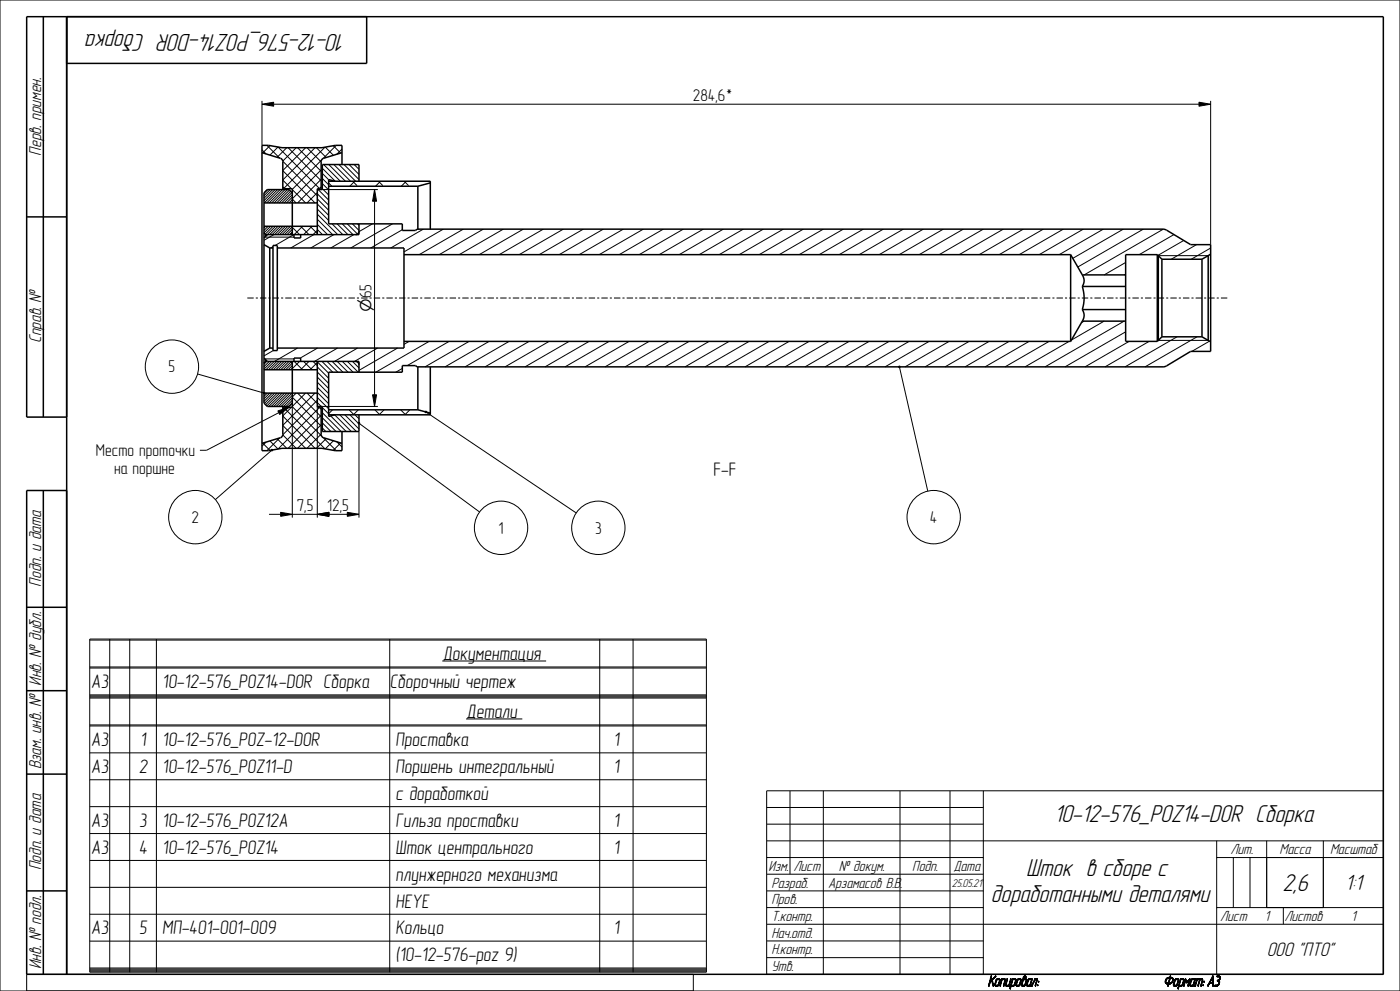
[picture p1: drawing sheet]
<svg xmlns="http://www.w3.org/2000/svg" width="420mm" height="297mm" viewBox="0 0 420 297" stroke-linecap="round" stroke-linejoin="round" font-family="sans-serif">
<g fill="#000">
<path d="M78.6 31.2l3.5-.6v1.2zM359.7 30.6l3.5 .6-3.5 .6zM112.4 56.8l.6 3.5h-1.2zM79 117.7l.4-.1v.4l-.4-.1zM269.6 109.8h.4v.3h-.4zM81.4 134.8l.3-.1v.4l-.3-.1zM83.4 123.1l3.3-1-2.8 2.1zM107.5 126.7h.3v.3h-.3zM111.8 118.3h1.2l-.6 3.5zM127.5 123.3h.4v.4l-.4-.1zM84.2 153.5l3.5 .6-3.5 .6zM95.2 154.1l3.5-.6v1.2z"/>
<path d="M104.2 153.5l3.5 .6-3.5 .6zM349.5 294.1l.3-.1zM349.5 294.2l.3-.1zM349.5 294.4h.3zM349.6 294l.2-.2zM349.6 294.5h.3zM349.6 293.8l.3-.1zM349.6 294.6h.4zM349.7 293.6l.3-.1zM349.7 294.6h.4zM349.8 293.5l.2-.1zM349.5 294.1h.3z"/>
<path d="M349.5 294.2l.3 .1zM349.6 294h.2zM349.6 293.8h.2l-.2 .2zM349.9 293.3h.4zM349.7 293.6l.2 .1-.3 .1zM349.9 294.8h1.3zM349.8 293.5h.2l-.3 .1zM350 293.2h.5zM349.8 293.5l.3-.2zM349.9 293.3h.2l-.3 .2zM349.8 294.7h.5zM350.2 293.1h1.6z"/>
<path d="M350.1 294.9l.9-.1zM349.8 294.7h.7zM350.6 294.9l-.1 .5h-.2zM350.3 295.5l.2-.1zM350.3 295.5h.2zM350.4 293h1.3zM349.9 293.3l.5-.1zM350.2 294.9l.8-.1zM351.1 293.2l-.4 1.5h-.2zM349.8 294.7h.9zM350.5 292.9h1zM350.3 295.4h.2z"/>
<path d="M350.5 293.2l1.3-.1zM350.4 294.9l.6-.1zM350.4 294.9h.2l-.3 .5zM349.8 294.7h1.1zM350.6 293.2l1.2-.1zM350.6 294.9l.4-.1zM350.8 294.9l.2-.1zM351.2 292.6l-.3 .3zM350.5 292.9h.6zM350.5 292.9h.4zM350.9 294.7l.6-.1zM351 292.6h.2z"/>
<path d="M351 292.5h.2zM350.8 293.2l1-.1zM350.8 293.2h.3l-.6 1.5zM350.5 292.9h.8zM350.1 294.9l1-.1zM349.9 294.8h1.2zM351.2 294.6l.5-.1zM351 292.6h.2l-.3 .3zM351.1 293.2l.7-.1zM349.8 294.7h1.6zM349.9 294.8l1.5-.1zM351.3 293.2l.5-.1z"/>
<path d="M351.4 293.2h.5zM351.5 294.4l.3-.1-.4 .2zM351.4 294.5l.4-.2zM350.4 293l1.1-.1zM351 294.6h.5zM351.6 294.3l.3-.1zM351.5 293.2h.4zM351.6 293.3h.4zM350.2 293.1l1.5-.1zM351.7 294.1l.2-.1zM351.3 294.5h.4zM351.7 293.3l.3 .1z"/>
<path d="M351.7 294l.3-.2zM351.8 293.4l.2 .1zM351.8 293.8l.2-.1zM350 293.2l1.8-.1zM351.8 293.6l.2-.1zM351.8 293.7l.2-.1zM351.6 294.3h.2zM351.7 294.1l.2 .1zM351.7 294h.2zM351.8 293.8h.2l-.3 .2zM352.6 293.8l-.4 1.3h-.2zM352 295.2h.3z"/>
<path d="M352 295.3h.4zM351.8 293.6h.2zM351.8 293.7h.2zM352 295.4l1.2-.1zM352.1 295.5l1-.1zM352.2 295.5h.8zM352 295.2l.2-.1zM352 295.1h.2zM352 295.3h.3zM352.3 293.8l.3-.1zM352.3 295.5h.6zM352.3 293.7h.4z"/>
<path d="M352.4 293.6h.3zM352 295.4l.8-.1zM352.5 293.5l1-.1zM352.5 293.5h1.1zM352.3 293.8h.3l-.6 1.3zM352.3 293.7h.3zM352.4 293.6l.3 .1zM352.7 293.4h.8zM352.8 295.5h.1zM352.5 293.6l1.1-.1zM352.4 293.6h.4zM352.8 295.3l.4-.1z"/>
<path d="M352.7 293.4h.6zM352.7 293.4h.2zM352.2 295.5h.7zM353 295.2h.3zM352.1 295.5h.9zM353.1 295.2l.2-.1zM353.6 293.8l-.3 1.3h-.2zM352 295.4h1.1zM352.8 293.6l.8-.1zM353.2 293.6h.4zM352.9 295.3l.3-.1zM352.7 293.4h.7z"/>
<path d="M353.1 295.1h.2zM353.7 295.5l-.2 .8h-.1zM353.4 296.3h.1zM353.3 293.6h.3zM353.4 293.7l.2-.1zM353.4 293.7h.2zM353.4 293.8l.2-.1zM352.6 293.4h.9zM353.4 293.8h.2l-.5 1.3zM353.8 295.3h.6l-.7 .2zM353.8 295.3l-.4 1zM354 293.5h1.2z"/>
<path d="M354.1 293.4h1zM354.1 293.4h.8zM354.2 293.6l-.8 2.7zM354 293.5l.2 .1-.8 2.7zM353.7 295.5h.9zM354.4 295.5h.2zM353.7 295.5l.8-.2zM354.5 295.3l.4-.1zM353.7 295.5l1.1-.2zM354.6 295.2h.3zM354.7 295.2l.2-.1zM355.3 293.8l-.4 1.3h-.2z"/>
<path d="M353.7 295.5l1-.1zM354.2 293.6l1-.1zM354.9 293.6h.4zM354.7 295.2h.2zM354.1 293.4h.9zM354.7 295.1h.2zM355 293.6h.3zM355 293.7l.3-.1zM355 293.7h.3zM355 293.8l.3-.1zM355.7 293.8l-.4 1.6h-.2zM355.1 295.4h.2z"/>
<path d="M355.1 295.5h.2zM355 293.8h.3l-.6 1.3zM355.1 295.4l.2 .1zM355.6 293.4h.1zM355.5 293.5l.2-.1v.4zM355.7 293.4l.4 .8-.4-.4zM355.5 293.5l.2 .3-.6 1.6zM356.1 294.2l.6-.4-.8 .7zM355.9 294.5l.8-.7zM355.7 293.8l.4 .4-.2 .3zM355.9 294.5h.2zM357.1 293.5l-.8 1.9 .4-1.6z"/>
<path d="M357.1 293.5l-.5 1.9h-.3zM356.3 295.5l.3-.1zM356.4 295.5h.1zM356.3 295.5h.2zM356.3 295.4h.3zM356.9 293.4h.1zM357.5 293.8l-.4 1.3h-.2zM356.9 295.2h.3zM356.9 295.3h.4zM356.1 294.2l1-.8zM356.9 293.4h.1l-.9 .8zM356.1 294.2l1-.7z"/>
<path d="M357 295.5l.9-.1zM357.1 295.5l.8-.1zM356.9 295.2l.2-.1zM356.9 295.1h.2zM356.9 295.3h.3zM357.2 293.8l.3-.1zM357.2 295.5h.7zM357.2 293.7h.4zM357.3 293.6h.3zM356.9 295.4l.8-.1zM357.4 293.6l1.2-.1zM357.2 293.8h.3l-.6 1.3z"/>
<path d="M357.2 293.7h.3zM357.5 293.4h1.1zM357.3 293.6l.3 .1zM357.6 293.4h1zM357.7 295.5h.2zM357.3 293.6h.4zM357.4 293.6h.3zM357.7 295.3h.6zM356.9 295.4l1.4-.1zM357.6 293.4h.9zM357.6 293.4h.2zM357.8 295.3l.4-.1z"/>
<path d="M357.8 295.3h.4zM357.1 295.5h.8zM358 295.2h.2zM358.3 293.6l.3-.1-.6 1.6zM358.6 293.5l-.4 1.6h-.2zM356.9 295.4h1.4zM358 295.4h.3zM357 295.5l1-.1zM356.9 295.4h1.1zM358.1 295.4h.2zM358.1 295.5l.2-.1zM358.1 295.5h.2z"/>
<path d="M358 295.2l.2-.1zM358 295.1h.2zM357.9 295.2h.3zM357.7 295.3h.5zM357.7 293.6l.9-.1zM359.2 293.6l-.5 1.8h-.2zM358.5 295.4h.2zM358.5 295.5h.2zM357.4 293.5l1.2-.1zM358.5 295.4l.2 .1zM359 293.5h1.8zM359 293.4h1.7z"/>
<path d="M359 293.4h1.5zM359 293.5l.2 .1-.7 1.8zM360 293.6l-.4 1.8h-.2zM359.4 295.5l.2-.1zM359.4 295.5h.2zM359.4 295.5h.1zM359.4 295.4h.2zM359.2 293.6l1.6-.1zM359.8 293.6l1-.1zM359.8 293.6h.2l-.6 1.8zM360.2 295.5l.2-.1zM360.8 293.8l-.4 1.6h-.2z"/>
<path d="M360.2 295.5h.2zM360.2 295.4h.2zM360 293.6l.8-.1zM360.5 293.6h.3zM359 293.4h1.6zM360.6 293.7h.3zM360.6 293.8l.3-.1zM360.6 293.8h.2l-.6 1.6zM360.8 295.3h.3zM360.9 295.2h.2zM360.9 295.3l.2-.1zM360.9 295.4l.1-.1z"/>
<path d="M360.9 295.4h.1zM360.8 295.3h.2zM360.9 295.3h.2zM361.1 294.2l.2-.1zM361.1 294.2h.2zM361.1 294.3l.2-.1zM361.2 294.1h.1zM361.1 294.3h.2zM362.9 294.7l-.6 .7zM362.3 295.5l.2-.1zM362.3 295.4h.2zM363 294.4h.8l-.9 .3z"/>
<path d="M363 294.4l-.7 1zM363.7 292.6h.3zM363.7 293l-1.4 2.4zM364 292.6l-.2 1.8-.1-1.4zM363.8 292.6l.2-.1zM362.9 294.7l.9-.3v.3zM363.8 295.4h.2zM363.8 295.5h.2zM363.8 292.6h.2zM364 292.6l-1.7 2.8zM363.7 292.6h.3l-1.7 2.8zM363.8 295.4l.2 .1z"/>
<path d="M363.8 294.7l.2 .7h-.2zM364.4 295.4l1.1-.1zM364.3 295.4l1.2-.1zM364.3 295.4h1.1zM364.3 295.5l1.1-.1zM364.4 295.3h.7zM364.4 295.5h.8zM365 295.5h.2zM364.4 295.3h.6zM365.1 292.6h.9zM365.1 292.7h.9zM365.1 292.6h.7z"/>
<path d="M365.1 295.3l.5-.1zM365.1 293.9l.7 .1zM365.2 293.8l.6-.1zM365.2 293.9l.6-.2zM365.2 293.9h.6zM365.1 292.6l.5-.1zM365.2 294h.6zM364.3 295.5h.9zM365.2 293.8h.2zM365.3 295.2l.4-.1zM365.4 293.8l.4-.1zM365.4 294h.4z"/>
<path d="M365.4 295.1l.3-.1zM364.4 295.3h1.1zM365.5 293.7h.4zM365.5 295l.3-.1zM365.5 294.1l.3-.1zM365.6 294.1h.3zM365.9 294.4l-.1 .5h-.2zM365.2 295.3l.4-.1zM365.1 292.6l.7-.1zM365.6 294.1l.3 .1zM365.6 292.7h.4zM365.7 294.2l.2 .1z"/>
<path d="M365.7 294.4h.2zM365.2 293.9h.5zM365.7 294.3h.2zM365.7 294.4l.2-.1zM365.4 295.2l.3-.1zM365.7 293.6h.3zM365.7 292.7h.3zM365.7 292.8h.4zM365.5 295h.2zM365.8 293.5h.2zM365.8 292.8h.3zM365.6 294.9h.2z"/>
<path d="M365.8 293.4h.3zM365.8 293.4l.3-.2zM365.5 293.8l.3-.1zM365.8 292.9l.3-.1zM365.9 292.9h.2zM365.9 293h.2zM365.9 293.1l.2-.1zM365.9 293.2l.2-.1zM365.7 294.4h.2l-.3 .5zM365.6 293.7h.3zM365.8 293.5l.2 .1zM365.8 293.5l.2-.1z"/>
<path d="M365.8 293.4h.2zM365.9 293.2h.2l-.3 .2zM365.9 293l.2-.1zM365.9 293.1h.2z"/>
</g>
<g fill="none" stroke="#000" stroke-width=".3">
<path d="M0 0h420v297h-420zM78.6 31.2l3.5-.6v1.2zM78.6 30.2v13.4M82.1 31.2h277.6M359.7 30.6l3.5 .6-3.5 .6zM363.2 30.2v43.1M78.6 44.9l1.2 1.2M80.1 43.6l3.8 3.8M80.3 56.8l-1.1 1.1M81 46.5l2.4-2.4 12.5 12.4M81 43.6l-2.2 2.2M81 56.8l-1.8 1.9"/>
<path d="M81.8 56.8l-2.6 2.6M82.5 56.8l-3.3 3.4M83.3 56.8l-4 4M84 56.8l-4 4M84.8 56.8l-4 4M84.8 54l2.6 2.6M84.8 51.2l9.7 9.6M85.5 56.8l-4 4M86 44.3l-2.9 2.8M86.2 56.8l-4 4M86.4 44.3l9.9 9.9M86.8 57l-3.8 3.8"/>
<path d="M87.2 57.3l-3.5 3.5M87.6 57.7l-3.1 3.1M87.7 58.3l-2.5 2.5M87.7 59.1l-1.7 1.7M87.7 59.8l-1 1M87.7 59.7l1.1 1.1M87.7 56.8l4 4M88.9 44.3l-4.1 4 10.4 10.4M89.3 44.3l7 7M91.7 44.3l-6.9 6.8M92.1 44.3l4.2 4.2M94.5 44.3l-9.7 9.6"/>
<path d="M94.9 44.3l3 2.9M95.2 57.7l-3.1 3.1M95.2 59.6l3.4 3.4M95.2 58.1l3.4 3.4M95.4 56.8l3.2 3.2M96.3 50.9l-8.6 8.7M96.3 53.7l-7 7.1M96.4 48l-8.7 8.7M96.7 56.5l1.9 1.9M96.7 55l1.9 1.9M96.7 53.5l1.9 1.9M96.7 52l1.9 1.9"/>
<path d="M96.7 50.4l3.9 3.9M96.7 56.8h16.7M97.1 49.3l5 5M97.5 44.1l-12.3 12.3M97.6 44.1l2.4 2.4M98.6 49.3l5 5M98.7 54.3l-.1 .1M100 43.7l2.2 2.2M100.2 49.3l5 5M100.9 43.6l-4 3.9M101.7 49.3l5 5M102.6 44.7l-1.6 1.5"/>
<path d="M103.2 49.3l4.5 4.5M104.7 49.3l3 3M106.3 49.3l1.4 1.4M106.4 54.3l-1.5 1.5M112.4 56.8l.6 3.5h-1.2zM114.2 54.3l-1.5 1.5M121.9 54.3l-1.5 1.5M79.4 71.1h8.8M79.7 70.3h.5M79.7 67.8l-.5 .5M80.4 67.8l-1.2 1.3M81.2 67.8l-2 2"/>
<path d="M81.9 73.9l-.7 .4M81.9 67.8l-2.3 2.4M82.2 70.3l-3 1.7M82.7 67.8l-2.8 2.8M83.4 67.8l-2.5 2.5M84.2 67.8l-2.5 2.5M84.9 67.8l-2.5 2.5M85.6 67.8l-2.5 2.5M86.4 67.8l-2.5 2.5M87.1 67.8l-2.5 2.5M87.7 60.6l-.3 .2M87.7 68.7l-1.6 1.6"/>
<path d="M87.7 69.5l-.8 .8M87.7 68.1l2.2 2.2M87.9 67.8l-2.5 2.5M88.2 70.3l-5.7 3.3M90.2 67.8l2.5 2.5M90.8 67.8l-2.5 2.5M93 67.8l2.2 2.2M93.6 67.8l-2.5 2.5M94.2 70.3l-7 4M95.2 60.6l-.3 .2M95.2 69l-1.3 1.3M95.2 70.3h.1"/>
<path d="M95.2 68.8l1.5 1.5M95.2 67.2l3.1 3.1M95.2 65.7l4.6 4.6M95.2 64.2l6.1 6.1M95.2 62.7l3.4 3.4M95.2 61.1l3.4 3.4M99.6 67.1l3.2 3.2M100.2 70.3l-7 4M101.1 67.1l3.3 3.2M102.7 67.1l3.2 3.2M104.2 67.1l3.2 3.2M105.7 67.1l2 2"/>
<path d="M106.2 70.3l-7 4M107.2 67.1l.5 .4M111.7 67.1l-4 2.3M112.4 60.3v58M117.7 67.1l-12.5 7.2M120.7 68.9l-9.5 5.4M127 68.7l-9.8 5.6M133 68.7l-11.8 6.8M139 68.7l-13.2 7.6M145 68.7l-13.2 7.6M151 68.7l-13.2 7.6M157 68.7l-13.2 7.6"/>
<path d="M163 68.7l-13.2 7.6M169 68.7l-13.2 7.6M175 68.7l-13.2 7.6M181 68.7l-13.2 7.6M187 68.7l-13.2 7.6M193 68.7l-13.2 7.6M199 68.7l-13.2 7.6M205 68.7l-13.2 7.6M211 68.7l-13.2 7.6M217 68.7l-13.2 7.6M223 68.7l-13.2 7.6M229 68.7l-13.2 7.6"/>
<path d="M235 68.7l-13.2 7.6M241 68.7l-13.2 7.6M247 68.7l-13.2 7.6M253 68.7l-13.2 7.6M259 68.7l-13.2 7.6M265 68.7l-13.2 7.6M271 68.7l-13.2 7.6M277 68.7l-13.2 7.6M283 68.7l-13.2 7.6M289 68.7l-13.2 7.6M295 68.7l-13.2 7.6M301 68.7l-13.2 7.6"/>
<path d="M307 68.7l-13.2 7.6M313 68.7l-13.2 7.6M319 68.7l-13.2 7.6M325 68.7l-13.2 7.6M331 68.7l-13.2 7.6M337 68.7l-15.2 8.7M337.7 78.7l-6.5 3.7M343 68.7l-19.7 11.3M347.5 76.6h15M349 68.7l-23.8 13.7M352.2 70.3l-10.4 6M355.1 72.1l-7.7 4.4"/>
<path d="M359 73.3l-7.6 4.4M363.2 74.3l-5.8 3.4M325.2 96.2l-.8 .5M331.2 96.2l-9.8 5.7M337.2 96.2l-23.7 13.8M337.7 82.1l-.5 .3M337.7 99.5l-18.2 10.5M59.3 112.1l19.7 5.6M79 117.7l.4-.1v.4l-.4-.1zM79.4 107.6h8.8M79.4 117.8l-.2 .3M79.7 108.3h.5"/>
<path d="M80.1 108.2l-.9 1M80.2 117.8l-1 1M80.8 108.3l-1.6 1.6M80.9 117.8l-1.7 1.8M81.5 108.3l-2.3 2.3M81.7 117.8l-2.5 2.5M82 105.1l-2.8 1.6M82.3 108.3l-2.5 2.5M82.4 117.8l-3.1 3.1M83 108.3l-2.5 2.5M83.2 117.8l-3.5 3.5M83.3 104.3l-.1 .1"/>
<path d="M83.7 108.3l-2.5 2.5M83.9 117.8l-3.9 3.9M84.5 108.3l-2.5 2.5M84.6 117.8l-4 4M85.2 108.3l-2.5 2.5M85.4 117.8l-4 4M86 108.3l-2.5 2.5M86.1 117.8l-4 4M86.7 108.3l-2.5 2.5M86.9 117.8l-4 4M87.3 108.4l-2.3 2.4M87.6 117.8l-4 4"/>
<path d="M87.7 119.1l8.6 8.6M87.7 110.6l.2 .2M87.7 108.8l-2 2M87.7 109.6l-1.3 1.2M87.7 110.3l-.5 .5M87.7 118.5l-3.3 3.3M87.7 119.2l-2.6 2.6M87.7 120l-1.9 1.8M88.3 108.3l2.5 2.5M88.8 117.8l-1.1 1.2M89.3 104.3l-7 4M89.3 117.8l7 7.1"/>
<path d="M89.9 108.3l-2.2 2.2M91.1 108.3l2.5 2.5M91.7 117.8l-4 4M92.1 117.8l3.1 3.1M92.7 108.3l-2.5 2.5M93.9 108.3l1.3 1.3M94.5 117.8l-9.7 9.7 6.9 6.9M94.9 117.8l.3 .3M95.2 119.1l3.4 3.4M95.2 117.6l3.4 3.4M95.2 116.1l3.4 3.4M95.2 114.5l3.4 3.4"/>
<path d="M95.2 113l3.4 3.4M95.2 111.5l3.4 3.4M95.2 110l3.4 3.4M95.2 108.4l3.4 3.4M95.2 108.6l-2.2 2.2M95.2 120l-10.4 10.3M95.3 104.3l-5.2 3M96.6 108.3l3.2 3.2M98.1 108.3l3.2 3.2M99.6 108.3l3.3 3.2M101.2 108.3l3.2 3.2M101.3 104.3l-7 4"/>
<path d="M102.7 108.3l3.2 3.2M104.2 108.3l3.2 3.2M105.7 108.3l2 2M107.3 104.3l-7 4M107.3 108.3l.4 .4M111.8 118.3h1.2l-.6 3.5zM113.3 104.3l-7 4M119.3 104.3l-11.6 6.7M120.7 110.4l-1.9 1.1M122.7 102.3l-1.5 .9M128.7 102.3l-15.9 9.2M134.7 102.3l-12.5 7.3"/>
<path d="M140.7 102.3l-13.2 7.7M146.7 102.3l-13.2 7.7M152.7 102.3l-13.2 7.7M158.7 102.3l-13.2 7.7M164.7 102.3l-13.2 7.7M170.7 102.3l-13.2 7.7M176.7 102.3l-13.2 7.7M182.7 102.3l-13.2 7.7M188.7 102.3l-13.2 7.7M194.7 102.3l-13.2 7.7M200.7 102.3l-13.2 7.7M206.7 102.3l-13.2 7.7"/>
<path d="M212.7 102.3l-13.2 7.7M218.7 102.3l-13.2 7.7M224.7 102.3l-13.2 7.7M230.7 102.3l-13.2 7.7M236.7 102.3l-13.2 7.7M242.7 102.3l-13.2 7.7M248.7 102.3l-13.2 7.7M254.7 102.3l-13.2 7.7M260.7 102.3l-13.2 7.7M266.7 102.3l-13.2 7.7M269.6 109.8h.4v.3h-.4zM269.9 110.2l8.4 37"/>
<path d="M272.7 102.3l-13.2 7.7M278.7 102.3l-13.2 7.7M284.7 102.3l-13.2 7.7M290.7 102.3l-13.2 7.7M296.7 102.3l-13.2 7.7M302.7 102.3l-13.2 7.7M308.7 102.3l-13.2 7.7M314.7 102.3l-13.2 7.7M320.7 102.3l-13.2 7.7M338.7 102.3l-13.2 7.7M344.7 102.3l-13.2 7.7M347.5 102h15"/>
<path d="M353.1 100.9l-15.6 9.1M359.1 100.9l-15.6 9.1M362.9 102.2l-5.4 3.1M78.8 132.8l2.2 2.2M79.8 132.5l-1.2 1.2M81.4 134.8l.3-.1v.4l-.3-.1zM81.4 135.1l-16.8 14.6M83.1 131.5l2.9 2.9M83.4 123.1l3.3-1-2.8 2.1zM83.6 123.7l-21.6 11.2h-2M83.9 131.3l-3.8 3.8M84.8 130.3l4.1 4.1"/>
<path d="M84.8 124.7l9.7 9.7M85.2 122.2l12.3 12.3M87.4 122.1l-2.6 2.5M87.7 122.1v33M87.7 121.9l8.7 8.7M87.7 120.7l-1.1 1.1M95.2 122.1v33M95.2 120.6l1.2 1.2M95.9 122.1l-12.5 12.5-2.4-2.5M96.3 124.5l-9.9 9.9M96.3 127.3l-7 7.1M96.3 130.1l-4.2 4.3"/>
<path d="M96.7 128.3l1.1 1M96.7 126.7l2.6 2.6M96.7 125.2l4.1 4.1M96.7 123.7l5.6 5.6M96.7 122.1l1.9 1.9M96.7 121.8h16.7M96.9 131.1l4 4M97.9 131.4l-3 3M99.2 124.7l4.7 4.6M99.8 122.8l-1.2 1.2M100 132.1l-2.4 2.4M100.4 124.3l5 5"/>
<path d="M101 132.4l1.6 1.6M101.9 124.3l5 5M102.2 132.8l-2.2 2.2M103.4 124.3l4.3 4.3M105 124.3l2.7 2.7M106.5 124.3l1.2 1.2M107.5 126.7h.3v.3h-.3zM107.5 122.8l-1.5 1.5M107.7 129.3v25.8M107.9 127l36 26.4M115.2 122.8l-1.5 1.5M123 122.8l-1.5 1.5"/>
<path d="M127.5 123.3h.4v.4l-.4-.1zM128 123.6l44.9 30.1M80.7 154.1h3.5M84.2 153.5l3.5 .6-3.5 .6zM87.7 154.1h7.5M95.2 154.1l3.5-.6v1.2zM98.7 154.1h9M104.2 153.5l3.5 .6-3.5 .6zM26.9 191.5h185v99.9h-185zM26.9 191.8h185M26.9 199.9h185M32.9 191.5v99.9"/>
<path d="M38.9 191.5v99.9M46.9 191.5v99.9M116.9 191.5v99.9M132.7 198.1h31.1M179.9 191.5v99.9M189.9 191.5v99.9M26.9 200.2h185M26.9 208.3h185M26.9 208.6h185M26.9 208.9h185M26.9 209.2h185M26.9 217.3h185"/>
<path d="M26.9 217.6h185M139.8 215.5h16.9M26.9 225.6h185M26.9 233.7h185M230 237h185v55h-185zM237 237v25M247 237v55M270 237v55M285 237v55M295 237v55M26.9 241.8h185M26.9 249.8h185"/>
<path d="M26.9 257.9h185M230 242h65M230 247h65M230 252h185M230 257h65M365 257h50M365 252v40M370 257v15M375 257v15M380 252v20M397 252v20M26.9 265.9h185"/>
<path d="M26.9 274h185M230 262h65M230 267h65M230 272h65M230 277h185M365 272h50M385 272v5M8 297v-5h200v5M26.9 282.1h185M26.9 290.1h185M26.9 290.4h185M26.9 290.7h185"/>
<path d="M26.9 291.1h185M230 282h65M230 287h65M349.5 294.1l.3-.1zM349.5 294.1h.3zM349.5 294.2l.3-.1zM349.5 294.2l.3 .1zM349.5 294.4h.3zM349.6 294l.2-.2zM349.6 294h.2zM349.6 294.5h.3zM349.6 293.8l.3-.1z"/>
<path d="M349.6 293.8h.2l-.2 .2zM349.6 294.6h.4zM349.7 293.6l.3-.1zM349.7 293.6l.2 .1-.3 .1zM349.7 294.6h.4zM349.8 293.5l.3-.2zM349.8 293.5l.2-.1zM349.8 293.5h.2l-.3 .1zM349.8 294.7h1.1zM349.8 294.7h.9zM349.8 294.7h.7zM349.8 294.7h.5z"/>
<path d="M349.8 294.7h1.6zM349.9 293.3l.5-.1zM349.9 293.3h.4zM349.9 293.3h.2l-.3 .2zM349.9 294.8l1.5-.1zM349.9 294.8h1.3zM349.9 294.8h1.2zM350 293.2l1.8-.1zM350 293.2h.5zM350.1 294.9l1-.1zM350.1 294.9l.9-.1zM350.2 293.1l1.5-.1z"/>
<path d="M350.2 293.1h1.6zM350.2 294.9l.8-.1zM350.3 295.4h.2zM350.3 295.5l.2-.1zM350.3 295.5h.2zM350.5 295.5h.1M350.4 293l1.1-.1zM350.4 293h1.3zM350.4 295.5h.1M350.4 294.9l.6-.1zM350.4 294.9h.2l-.3 .5zM350.5 292.9h.8z"/>
<path d="M350.5 292.9h.6zM350.5 292.9h.4zM350.5 292.9h1zM350.5 293.2l1.3-.1zM350.6 293.2l1.2-.1zM350.6 294.9l.4-.1zM350.6 294.9l-.1 .5h-.2zM350.8 293.2l1-.1zM350.8 293.2h.3l-.6 1.5zM350.8 294.9l.2-.1zM350.9 294.7l.6-.1zM351 292.6h.2z"/>
<path d="M351 292.6h.2l-.3 .3zM351.1 292.5h.1M351 292.5h.2zM351 294.6h.5zM351.1 293.2l.7-.1zM351.1 293.2l-.4 1.5h-.2zM351.2 294.6l.5-.1zM351.2 292.6l-.3 .3zM351.3 294.5h.4zM351.3 293.2l.5-.1zM351.4 293.2h.5zM351.4 294.5l.4-.2z"/>
<path d="M351.5 294.4l.3-.1-.4 .2zM351.5 293.2h.4zM351.6 294.3l.3-.1zM351.6 294.3h.2zM351.6 293.3h.4zM351.7 294.1l.2-.1zM351.7 294.1l.2 .1zM351.7 293.3l.3 .1zM351.7 294l.3-.2zM351.7 294h.2zM351.8 293.4l.2 .1zM351.8 293.8l.2-.1z"/>
<path d="M351.8 293.8h.2l-.3 .2zM351.8 293.6l.2-.1zM351.8 293.6h.2zM351.8 293.7l.2-.1zM351.8 293.7h.2zM352 295.2l.2-.1zM352 295.1h.2zM352 295.2h.3zM352 295.3h.3zM352 295.3h.4zM352 295.4l1.2-.1zM352 295.4l.8-.1z"/>
<path d="M352 295.4h1.1zM352.1 295.5l1-.1zM352.1 295.5h.9zM352.2 295.5h.8zM352.2 295.5h.7zM352.3 295.5h.6zM352.3 293.8l.3-.1zM352.3 293.8h.3l-.6 1.3zM352.3 293.7h.4zM352.3 293.7h.3zM352.4 293.6h.4zM352.4 293.6h.3z"/>
<path d="M352.4 293.6l.3 .1zM352.5 293.6l1.1-.1zM352.5 293.5l1-.1zM352.5 293.5h1.1zM352.6 293.8l-.4 1.3h-.2zM352.6 293.4h.9zM352.7 293.4h.7zM352.7 293.4h.6zM352.7 293.4h.2zM352.7 293.4h.8zM352.8 295.5h.1zM352.8 293.6l.8-.1z"/>
<path d="M352.8 295.3l.4-.1zM352.9 295.3l.3-.1zM353 295.2h.3zM353.1 295.2l.2-.1zM353.1 295.1h.2zM353.2 293.6h.4zM353.3 293.6h.3zM353.4 296.3h.1zM353.4 293.7l.2-.1zM353.4 293.7h.2zM353.5 296.3h.1M353.4 293.8l.2-.1z"/>
<path d="M353.4 293.8h.2l-.5 1.3zM353.6 293.8l-.3 1.3h-.2zM353.7 295.5h.9zM353.7 295.5l1-.1zM353.7 295.5l1.1-.2zM353.7 295.5l.8-.2zM353.7 295.5l-.2 .8h-.1zM353.8 295.3h.6l-.7 .2zM353.8 295.3l-.4 1zM354 293.5h1.2zM354 293.5l.2 .1-.8 2.7zM354.1 293.4h1z"/>
<path d="M354.1 293.4h.9zM354.1 293.4h.8zM354.2 293.4h.1M354.2 293.6l1-.1zM354.2 293.6l-.8 2.7zM354.4 295.5h.2zM354.5 295.3l.4-.1zM354.6 295.2h.3zM354.7 295.2l.2-.1zM354.7 295.2h.2zM354.7 295.1h.2zM354.9 293.6h.4z"/>
<path d="M355 293.6h.3zM355 293.7l.3-.1zM355 293.7h.3zM355 293.8l.3-.1zM355 293.8h.3l-.6 1.3zM355.1 295.4h.2zM355.1 295.4l.2 .1zM355.1 295.5h.2zM355.2 295.5h.1M355.1 295.5h.1M355.3 293.8l-.4 1.3h-.2zM355.5 293.5l.2-.1v.4z"/>
<path d="M355.5 293.5l.2 .3-.6 1.6zM355.6 293.4h.1zM355.7 293.4h.1M355.6 293.4h.1M355.7 293.8l.4 .4-.2 .3zM355.7 293.8l-.4 1.6h-.2zM355.7 293.4l.4 .8-.4-.4zM355.9 294.5l.8-.7zM355.9 294.5h.2zM356 294.5h.1M356.1 294.5h.1M356.1 294.2l1-.7z"/>
<path d="M356.1 294.2l1-.8zM356.1 294.2l.6-.4-.8 .7zM356.3 295.4h.3zM356.3 295.5l.3-.1zM356.3 295.5h.2zM356.4 295.5h.1zM356.4 295.5h.1M356.9 293.4h.1zM357 293.4h.1M356.9 293.4h.1l-.9 .8zM356.9 295.2l.2-.1zM356.9 295.1h.2z"/>
<path d="M356.9 295.2h.3zM356.9 295.3h.3zM356.9 295.3h.4zM356.9 293.4h.1M356.9 295.4l1.4-.1zM356.9 295.4l.8-.1zM356.9 295.4h1.4zM356.9 295.4h1.1zM357 295.5l1-.1zM357 295.5l.9-.1zM357.1 293.5l-.8 1.9 .4-1.6zM357.1 293.5l-.5 1.9h-.3z"/>
<path d="M357.1 295.5l.8-.1zM357.1 295.5h.8zM357.2 295.5h.7zM357.2 293.8l.3-.1zM357.2 293.8h.3l-.6 1.3zM357.2 293.7h.4zM357.2 293.7h.3zM357.3 293.6h.4zM357.3 293.6h.3zM357.3 293.6l.3 .1zM357.4 293.6h.3zM357.4 293.6l1.2-.1z"/>
<path d="M357.4 293.5l1.2-.1zM357.5 293.8l-.4 1.3h-.2zM357.5 293.4h1.1zM357.6 293.4h1zM357.6 293.4h.9zM357.6 293.4h.2zM357.7 295.5h.2zM357.7 293.6l.9-.1zM357.7 295.3h.5zM357.7 295.3h.6zM357.8 295.3l.4-.1zM357.8 295.3h.4z"/>
<path d="M357.9 295.2h.3zM358 295.2l.2-.1zM358 295.2h.2zM358 295.1h.2zM358 295.4h.3zM358.1 295.4h.2zM358.1 295.5l.2-.1zM358.1 295.5h.2zM358.2 295.5h.1M358.3 293.6l.3-.1-.6 1.6zM358.5 295.4h.2zM358.5 295.4l.2 .1z"/>
<path d="M358.5 295.5h.2zM358.7 295.5h.1M358.6 295.5h.1M358.6 293.5l-.4 1.6h-.2zM359 293.5h1.8zM359 293.5l.2 .1-.7 1.8zM359 293.4h1.7zM359 293.4h1.6zM359 293.4h1.5zM359.1 293.4h.1M359.2 293.6l1.6-.1zM359.2 293.6l-.5 1.8h-.2z"/>
<path d="M359.4 295.4h.2zM359.4 295.5l.2-.1zM359.4 295.5h.2zM359.4 295.5h.1zM359.4 295.5h.1M359.8 293.6l1-.1zM359.8 293.6h.2l-.6 1.8zM360 293.6l.8-.1zM360 293.6l-.4 1.8h-.2zM360.2 295.5l.2-.1zM360.2 295.5h.2zM360.2 295.4h.2z"/>
<path d="M360.3 295.5h.1M360.5 293.6h.3zM360.6 293.7h.3zM360.6 293.8l.3-.1zM360.6 293.8h.2l-.6 1.6zM360.8 293.8l-.4 1.6h-.2zM360.8 295.3h.3zM360.8 295.3h.2zM360.9 295.2h.2zM360.9 295.3l.2-.1zM360.9 295.3h.2zM360.9 295.4l.1-.1z"/>
<path d="M360.9 295.4h.1zM360.9 295.4h.1M361 295.2h.1M360.9 295.2h.1M361.1 294.2h.2zM361.1 294.3l.2-.1zM361.1 294.3h.2zM361.1 294.2l.2-.1zM361.3 294.1h.1M361.2 294.1h.1zM361.2 294.3h.1M362.3 295.4h.1"/>
<path d="M362.3 295.4h.2zM362.3 295.5l.2-.1zM362.5 295.5h.1M362.4 295.5h.1M362.9 294.7l.9-.3v.3zM362.9 294.7l-.6 .7zM363 294.4h.8l-.9 .3zM363 294.4l-.7 1zM363.7 292.6h.3zM363.7 293l-1.4 2.4zM363.7 292.6h.3l-1.7 2.8zM363.8 292.6l.2-.1z"/>
<path d="M363.8 292.6h.2zM363.8 295.4h.2zM363.8 294.7l.2 .7h-.2zM363.8 295.4l.2 .1zM363.9 292.5h.1M363.8 292.5h.1M364 292.5h.1M363.8 295.5h.2zM363.9 295.5h.1M363.9 292.6v2.8M364 292.6l-1.7 2.8zM364 292.6l-.2 1.8-.1-1.4z"/>
<path d="M364 292.6l-.2 2.1zM364 292.6v2.8l-.2-.7zM364.3 295.4l1.2-.1zM364.3 295.4h1.1zM364.3 295.5l1.1-.1zM364.3 295.5h.9zM364.4 295.4l1.1-.1zM364.4 295.3h.7zM364.4 295.3h1.1zM364.4 295.5h.8zM364.4 295.3h.6zM365 295.5h.2z"/>
<path d="M365.1 292.6h.9zM365.1 292.7h.9zM365.1 292.6l.7-.1zM365.1 292.6l.5-.1zM365.2 292.5h.1M365.1 292.6h.7zM365.1 295.3l.5-.1zM365.1 293.9l.7 .1zM365.2 293.9l.6-.2zM365.2 293.9h.5zM365.2 293.9h.6zM365.2 294h.6z"/>
<path d="M365.2 293.8h.2zM365.3 293.8h.1M365.2 293.8l.6-.1zM365.2 295.3l.4-.1zM365.3 295.2l.4-.1zM365.4 294h.4zM365.4 295.2l.3-.1zM365.4 293.8l.4-.1zM365.4 295.1l.3-.1zM365.5 293.8l.3-.1zM365.5 294.1l.3-.1zM365.5 293.7h.4z"/>
<path d="M365.5 295l.3-.1zM365.5 295h.2zM365.6 292.7h.4zM365.6 294.1h.3zM365.6 294.9h.2zM365.6 294.1l.3 .1zM365.6 293.7h.3zM365.7 292.7h.3zM365.7 294.2l.2 .1zM365.7 294.4h.2zM365.7 294.4h.2l-.3 .5zM365.7 294.3h.2z"/>
<path d="M365.7 294.4l.2-.1zM365.7 293.6h.3zM365.7 292.8h.4zM365.8 293.5h.2zM365.8 293.5l.2-.1zM365.8 293.5l.2 .1zM365.8 292.8h.3zM365.8 293.4h.3zM365.8 293.4h.2zM365.8 292.9l.3-.1zM365.8 293.4l.3-.2zM365.9 292.9h.2z"/>
<path d="M365.9 293l.2-.1zM365.9 293h.2zM365.9 293.1l.2-.1zM365.9 293.1h.2zM365.9 293.2l.2-.1zM365.9 293.2h.2l-.3 .2zM365.9 294.4l-.1 .5h-.2z"/>
<circle cx="51.6" cy="109.9" r="8"/>
<circle cx="58.6" cy="155" r="8"/>
<circle cx="150.3" cy="158.2" r="8"/>
<circle cx="179.5" cy="158.2" r="8"/>
<circle cx="280.1" cy="155" r="8"/>
</g>
<g fill="none" stroke="#000" stroke-width=".45">
<path d="M13 5v120M20 5v287M110 5v14h-90M78.6 45.8l5.5 1.6 .5 .4 .2 .6v8.4M84.8 56.1l.5 .5M85.3 56.6v.2M85.3 56.6h2.4v13.7M87.7 57.8l-1-1h-6.5l-1 1v63l1 1h6.5l1-1M95.8 56.6h-.6v13.7M95.8 56.6v.2M96.3 56.1l-.5 .5M98.6 54.3h30.5v14.4"/>
<path d="M98.6 55.8h26.8M100.5 54.3l-1.9-.5v13.3h22.1v2h4l.4-.4h223.8l1.1 .3 7.2 4.3h6v32h-6l-8 4.6-224.1 .1-.4-.4h-4v1.9h-22.1v13.3l1.9-.5M102.6 45.8l-5.5 1.6-.6 .4-.2 .6v8.4M102.6 49.3v-5.7h-2l-4 .7h-12l-4-.7h-2v91.5h2l4-.7h12l4 .7h2v-5.8M107.7 54.3v-5h-11v7.5h-1.5M125.4 55.8v12.9M129.1 54.8l-3.7 1M8 65h12M79.2 69.8l.7 .8M79.2 73.3l1.7 1M79.2 67.8h16M79.2 60.8h16"/>
<path d="M79.7 70.3v.5M80.9 74.3v30M80.9 74.3h1M81.9 73.6h1.3v31.5h-1.3zM83.2 74.3h38v30h-38M87.7 69.8l-.5 .5M88.2 70.3v1h2v-1M107.7 69.3a1 1 0 0 1-1 1M107.7 67.1v3.2h-27.5l-1 1M121.2 76.3h200M321.2 76.3v26M321.2 76.3l3.5 6.1"/>
<path d="M347.2 76.3h-9.5v26h9.5M347.2 76.3l1.4 1.4M347.2 76.3v26M347.5 76.6v25.4M348.6 77.7h12M348.6 77.7v23.2M360.6 77.7v23.2M362.5 76.6v25.4M363.2 76.2l-2.6 1.5M324.7 82.4l.5 1.7-.5 1.8M324.7 85.9l.5 3.4-.5 3.5M324.7 92.8l.5 1.7-.5 1.7"/>
<path d="M324.7 96.2h13M324.7 92.8h13M324.7 85.9h13M324.7 82.4h13M324.7 96.2l-3.5 6.1M79.2 107.3l1 1h27.5v3.2M79.2 117.8h16M79.2 110.8h16M79.7 107.8v.5M79.9 108.1l-.7 .7M80.9 104.3l-1.7 1M80.9 104.3h1"/>
<path d="M87.2 108.3l.5 .5M87.7 108.3v13.8h-2.4M88.2 108.3v-1h2v1M95.2 108.3v13.8h.6M106.7 108.3a1 1 0 0 1 1 1M121.2 102.3h200M125.4 110v12.8M129.1 110v14.3h-30.5M348.6 100.9h12M348.6 100.9l-1.4 1.4M360.6 100.9l2.6 1.5M20 125h-12v-120h407v287h-407v-145h12"/>
<path d="M84.8 121.8v8.4l-.2 .6-.5 .4-5.5 1.7M85.3 121.8v.3M85.3 122.1l-.5 .5M95.2 121.8h1.5v7.5h11v-5M95.8 121.8v.3M95.8 122.1l.5 .5M96.3 121.8v8.4l.2 .6 .6 .4 5.5 1.7M98.6 122.8h26.8M125.4 122.8l3.7 1M13 147v145M8 182h12M8 207h12"/>
<path d="M8 232h12M8 267h12"/>
</g>
<path d="M98.6 54.8l1 1M105.8 54.3l1.5 1.5M113.5 54.3l1.5 1.5M121.3 54.3l1.5 1.5M129 54.3l.1 .1M104.7 122.8l1.5 1.5M112.5 122.8l1.5 1.5M120.2 122.8l1.5 1.5M128.9 123.8l.2 .2" fill="none" stroke="#000" stroke-width=".3" stroke-dasharray="1.9 1.9" stroke-linecap="butt"/>
<!-- layer: AXES -->
<g fill="none" stroke="#000" stroke-width=".3">
<path d="M74.2 89.3h1.9M76.7 89.3h.7M78 89.3h1.9M80.5 89.3h.7M81.8 89.3h1.9M84.3 89.3h.6M85.6 89.3h1.9M88.1 89.3h.6M89.4 89.3h1.9M91.9 89.3h.6M93.2 89.3h1.9M95.7 89.3h.6"/>
<path d="M97 89.3h1.9M99.5 89.3h.6M100.7 89.3h2M103.3 89.3h.6M104.5 89.3h2M107.1 89.3h.6M108.3 89.3h2M110.9 89.3h.6M112.1 89.3h1.9M114.7 89.3h.6M115.9 89.3h1.9M118.5 89.3h.6"/>
<path d="M119.7 89.3h1.9M122.3 89.3h.6M123.5 89.3h1.9M126 89.3h.7M127.3 89.3h1.9M129.8 89.3h.7M131.1 89.3h1.9M133.6 89.3h.7M134.9 89.3h1.9M137.4 89.3h.7M138.7 89.3h1.9M141.2 89.3h.6"/>
<path d="M142.5 89.3h1.9M145 89.3h.6M146.3 89.3h1.9M148.8 89.3h.6M150.1 89.3h1.9M152.6 89.3h.6M153.9 89.3h1.9M156.4 89.3h.6M157.6 89.3h2M160.2 89.3h.6M161.4 89.3h2M164 89.3h.6"/>
<path d="M165.2 89.3h2M167.8 89.3h.6M169 89.3h1.9M171.6 89.3h.6M172.8 89.3h1.9M175.4 89.3h.6M176.6 89.3h1.9M179.2 89.3h.6M180.4 89.3h1.9M182.9 89.3h.7M184.2 89.3h1.9M186.7 89.3h.7"/>
<path d="M188 89.3h1.9M190.5 89.3h.7M191.8 89.3h1.9M194.3 89.3h.7M195.6 89.3h1.9M198.1 89.3h.6M199.4 89.3h1.9M201.9 89.3h.6M203.2 89.3h1.9M205.7 89.3h.6M207 89.3h1.9M209.5 89.3h.6"/>
<path d="M210.7 89.3h2M213.3 89.3h.6M214.5 89.3h2M217.1 89.3h.6M218.3 89.3h2M220.9 89.3h.6M222.1 89.3h1.9M224.7 89.3h.6M225.9 89.3h1.9M228.5 89.3h.6M229.7 89.3h1.9M232.3 89.3h.6"/>
<path d="M233.5 89.3h1.9M236.1 89.3h.6M237.3 89.3h1.9M239.8 89.3h.7M241.1 89.3h1.9M243.6 89.3h.7M244.9 89.3h1.9M247.4 89.3h.7M248.7 89.3h1.9M251.2 89.3h.7M252.5 89.3h1.9M255 89.3h.6"/>
<path d="M256.3 89.3h1.9M258.8 89.3h.6M260.1 89.3h1.9M262.6 89.3h.6M263.9 89.3h1.9M266.4 89.3h.6M267.6 89.3h2M270.2 89.3h.6M271.4 89.3h2M274 89.3h.6M275.2 89.3h2M277.8 89.3h.6"/>
<path d="M279 89.3h1.9M281.6 89.3h.6M282.8 89.3h1.9M285.4 89.3h.6M286.6 89.3h1.9M289.2 89.3h.6M290.4 89.3h1.9M293 89.3h.6M294.2 89.3h1.9M296.7 89.3h.7M298 89.3h1.9M300.5 89.3h.7"/>
<path d="M301.8 89.3h1.9M304.3 89.3h.7M305.6 89.3h1.9M308.1 89.3h.6M309.4 89.3h1.9M311.9 89.3h.6M313.2 89.3h1.9M315.7 89.3h.6M317 89.3h1.9M319.5 89.3h.6M320.8 89.3h1.9M323.3 89.3h.6"/>
<path d="M324.5 89.3h2M327.1 89.3h.6M328.3 89.3h2M330.9 89.3h.6M332.1 89.3h2M334.7 89.3h.6M335.9 89.3h1.9M338.5 89.3h.6M339.7 89.3h1.9M342.3 89.3h.6M343.5 89.3h1.9M346.1 89.3h.6"/>
<path d="M347.3 89.3h1.9M349.9 89.3h.6M351.1 89.3h1.9M353.6 89.3h.7M354.9 89.3h1.9M357.4 89.3h.7M358.7 89.3h1.9M361.2 89.3h.7M362.5 89.3h1.9M365 89.3h.6M366.3 89.3h1.9"/>
</g>
<g font-size="7.6">
<text x="103.8" y="10.1" transform="rotate(-180 103.8 10.1)">10-12-576_POZ14-DOR Сборка</text>
<text x="316.2" y="246.4">10-12-576_POZ14-DOR Сборка</text>
<text x="307.8" y="262.6">Шток в сборе с</text>
<text x="384.8" y="267.1">2,6</text>
<text x="297.3" y="270.3">доработанными деталями</text>
</g>
<text font-size="6.8" x="403.6" y="266.8">1:1</text>
<text font-size="6.1" x="380" y="286.6">ООО &quot;ПТО&quot;</text>
<g font-size="5.9">
<text x="214" y="142.6">F-F</text>
<text x="132.8" y="197.9">Документация</text>
<text x="27.3" y="206.2">А3</text>
<text x="48.7" y="206.2">10-12-576_POZ14-DOR Сборка</text>
<text x="117" y="206.2">Сборочный чертеж</text>
<text x="140" y="215.2">Детали</text>
<text x="27.3" y="223.6">А3</text>
<text x="42.1" y="223.6">1</text>
<text x="48.7" y="223.6">10-12-576_POZ-12-DOR</text>
<text x="118.7" y="223.6">Проставка</text>
<text x="184.1" y="223.6">1</text>
<text x="27.3" y="231.7">А3</text>
<text x="41.6" y="231.7">2</text>
<text x="48.7" y="231.7">10-12-576_POZ11-D</text>
<text x="118.7" y="231.7">Поршень интегральный</text>
<text x="184.1" y="231.7">1</text>
<text x="118.7" y="239.7">с доработкой</text>
<text x="27.3" y="247.8">А3</text>
<text x="41.8" y="247.8">3</text>
<text x="48.7" y="247.8">10-12-576_POZ12A</text>
<text x="118.7" y="247.8">Гильза проставки</text>
<text x="184.1" y="247.8">1</text>
<text x="27.3" y="255.9">А3</text>
<text x="41.6" y="255.9">4</text>
<text x="48.7" y="255.9">10-12-576_POZ14</text>
<text x="118.7" y="255.9">Шток центрального</text>
<text x="184.1" y="255.9">1</text>
<text x="118.7" y="263.9">плунжерного механизма</text>
<text x="118.7" y="272">HEYE</text>
<text x="27.3" y="280">А3</text>
<text x="41.8" y="280">5</text>
<text x="48.7" y="280">МП-401-001-009</text>
<text x="118.7" y="280">Кольцо</text>
<text x="184.1" y="280">1</text>
<text x="118.7" y="288.1">(10-12-576-poz 9)</text>
</g>
<g font-size="5.3">
<text x="12.3" y="46.6" transform="rotate(-90 12.3 46.6)">Перв. примен.</text>
<text x="12.3" y="102.8" transform="rotate(-90 12.3 102.8)">Справ. №</text>
<text x="12.3" y="175.8" transform="rotate(-90 12.3 175.8)">Подп. и дата</text>
<text x="12.3" y="205.5" transform="rotate(-90 12.3 205.5)">Инв. № дубл.</text>
<text x="12.3" y="230.6" transform="rotate(-90 12.3 230.6)">Взам. инв. №</text>
<text x="12.3" y="260.8" transform="rotate(-90 12.3 260.8)">Подп. и дата</text>
<text x="12.3" y="290.5" transform="rotate(-90 12.3 290.5)">Инв. № подл.</text>
</g>
<g font-size="5.1">
<text x="207.9" y="30.4">284,6*</text>
<text x="50.6" y="111.6">5</text>
<text x="28.8" y="136.7">Место проточки</text>
<text x="34.2" y="141.9">на поршне</text>
<text x="89" y="153.3">7,5</text>
<text x="98.2" y="153.3">12,5</text>
<text x="57.5" y="156.7">2</text>
<text x="149.6" y="159.9">1</text>
<text x="178.5" y="159.9">3</text>
<text x="279" y="156.7">4</text>
</g>
<text font-size="4.8" x="111.5" y="93.5" transform="rotate(-90 111.5 93.5)">⌀65</text>
<g font-size="4.5">
<text x="369.1" y="256.1">Лит.</text>
<text x="383.9" y="256.1">Масса</text>
<text x="399" y="256.1">Масштаб</text>
<text x="230.5" y="261.1">Изм.</text>
<text x="238" y="261.1">Лист</text>
<text x="251.7" y="261.1">№ докум.</text>
<text x="273.7" y="261.1">Подп.</text>
<text x="286" y="261.1">Дата</text>
<text x="231.4" y="266.1">Pазраб.</text>
<text x="248.4" y="266.1">Арзамасов В.В.</text>
<text x="231.4" y="271.1">Пров.</text>
<text x="231.4" y="281.1">Нач.отд.</text>
<text x="231.4" y="276.1">Т.контр.</text>
<text x="366" y="276.1">Лист</text>
<text x="379.4" y="276.1">1</text>
<text x="385.3" y="276.1">Листов</text>
<text x="405.4" y="276.1">1</text>
<text x="231.4" y="286.1">Н.контр.</text>
<text x="231.4" y="291.1">Утв.</text>
</g>
<text font-size="4.4" x="296.5" y="295.5">Копировал:</text>
<text font-size="3.5" x="285.6" y="265.7">25.05.21</text>
</svg>
